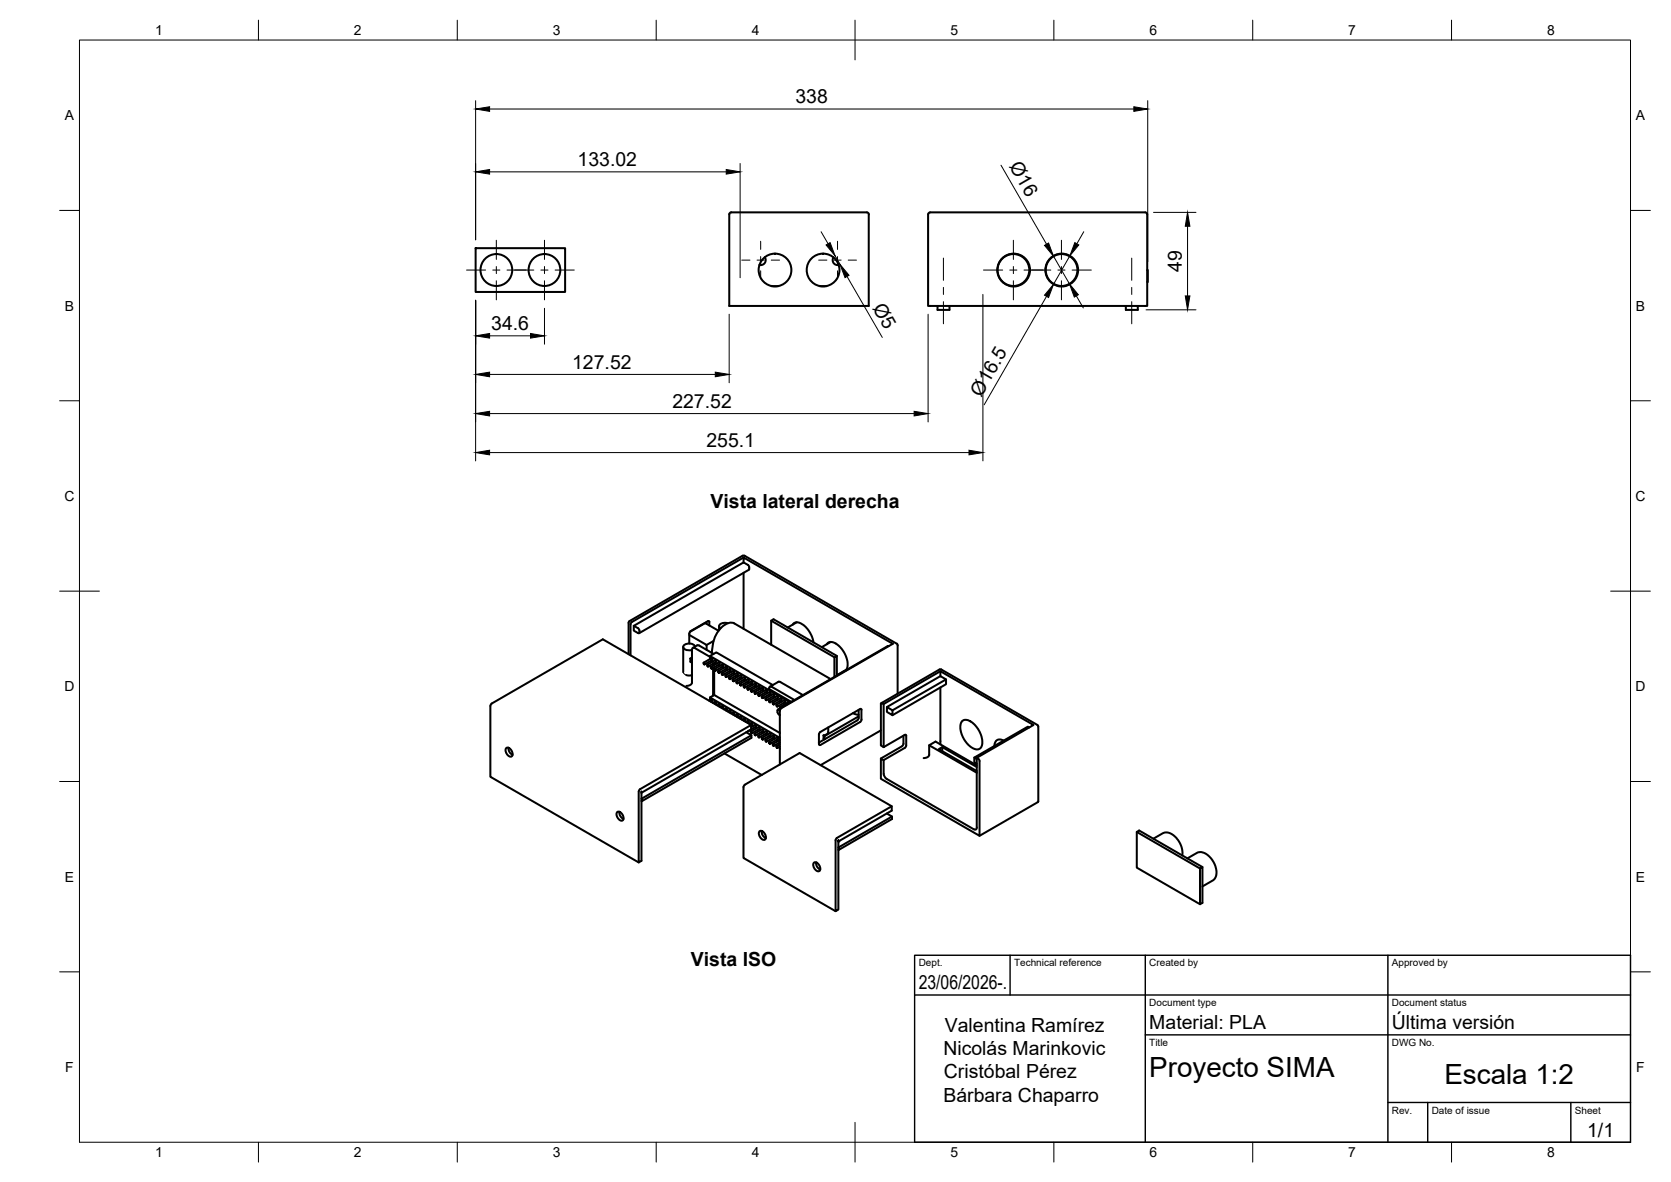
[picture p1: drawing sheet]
<svg xmlns="http://www.w3.org/2000/svg" width="420mm" height="297mm" viewBox="0 0 420 297" stroke-linecap="round" stroke-linejoin="round" font-family="sans-serif">
<!-- layer: Visible -->
<g fill="none" stroke="#000" stroke-width=".51">
<path d="M183.4 53.6l.5-.2h34.3l.2 .5v23h-35zM233.9 53.4h54.3l.3 .5v23h-55.1v-23M233.9 53.4l-.4 .2-.1 .3M119.6 62.4h22.5v11h-22.5zM192.3 64.6a1.26 1.26 0 0 1 0 1.5 1.26 1.26 0 0 1-1.4 .5M194 71.9h1.7M206.1 71.9h1.8M209.6 64.7a1.26 1.26 0 0 0 0 1.4 1.26 1.26 0 0 0 1.3 .5M235.7 76.9v1h3v-1M254 71.9h1.8M266.1 71.9h1.8M283.1 76.9v1h3v-1"/>
<path d="M288.5 67.9h.1v3h-.1M186.7 139.7l-28.5 16.5-.1 8.2M186.7 139.7h.5l38.4 22.2 .1 12.4M159.4 157.3v1.2l1.2 .6 .2-.6-.4-.6M159.4 157.3l27.6-16 1.2 .8 .2 .4-.1 .7-27.6 15.9M159.4 157.3l1 .6M173.3 159.6l4.4 2.5v1.2M177.7 156.3v.5M178.4 156.3v.9M178.4 156.3l-.1-.2h-.3l-4.5 2.7-.2 .4v2.5M180.7 158.5l-3.4-1.9-3.8 2.2M180.8 157.4v.9"/>
<path d="M183 156.6h-1.2a.77 .77 0 0 0-.9 .4 .77 .77 0 0 0 .2 .9M184.7 156.7l24.2 14M184.7 156.7a3.6 3.6 0 0 0-4.1 1.9l-1 1.8-.3 1.3M187 141.3v-1.2l37.5 21.7-28.1 16.2-.3 .6M187 143.9v14.1M187 140.1l-28.1 16.2-.3 .6-.1 7.8M193.9 156l15.9 9.2M199.3 157l.4-.5 .8-.1 1 .3 .7 .5 1.5 1.9 .6 1.1 .2 1.2M200.3 156.4l-2.2 1.3M123.3 177.4v17.8l37.3 21.5M123.3 177.4l.4-.6 27.9-16.1 37.3 21.5v1.1l-27.6 15.9v-.3v17.4l-.7 .4v-17.8M171.8 162.6v6.3"/>
<path d="M172.6 169.7h1.4M173.3 161.6v.1M174 165.4l-.4 .1M174 165.7l-.4-.2v.8l.4 .2M174.2 162.8l1.4-.7 3.8 2.2M174.7 162.9l3.8 2.2M174.7 162.9l-.5-.1-.2 .5v8.3a1.17 1.17 0 0 1-1.4 .8M174.8 162.5a1.84 1.84 0 0 0-3-.1 1.55 1.55 0 0 0 2.2 .9M176.9 166.5l.3 .2v.3l-.3-.2zM177.8 167.1l2-1.2 .2 .2v.3l-1.9 1.1M177.8 167.1l.3 .1v.3l-.3-.2zM178.5 165.6v-.7l20.2 11.6 .2-.2"/>
<path d="M178.5 164.9l1.6-1 14.2 8.3M178.5 175.3v.7M178.7 167.6l.3 .1v.3l-.3-.1zM178.8 166l.4 .3M178.9 175.8l-.5 .3M178.9 165.4l-2 1.1M178.9 175.8l.3 .3-.4 .3M178.9 165.4l.2 .2v.2l-1.9 1.2M179 163.8l-.3 .1M179.3 176.7l.6-.3 .2 .3-.3 .2M179.3 161.7l-.4 2.3M179.3 167.9v6.9"/>
<path d="M179.3 166.8v.5M179.4 161.1l-1.7 1M179.6 166.6v.5M179.6 167.7v7M179.7 168.1l.2 .2v.2l-.2-.1zM179.7 166.6l.4 .2M180.6 168.7l1.9-1.2 .3 .2v.3l-2 1.1M180.6 168.7l.2 .1v.3l-.2-.2zM180.6 167.1l.4 .2M180.7 166.5l-2 1.1M180.7 176.9l-.5 .3M180.7 166.5l.2 .1v.3l-1.9 1.1"/>
<path d="M180.7 176.9l.3 .3-.3 .3M181.5 169.2l1.9-1.1 .3 .1v.3l-2 1.1M181.5 169.2l.2 .1v.3l-.2-.1zM181.5 167.6l.4 .3M181.6 177.4l-.5 .3M181.6 177.4l.3 .3-.3 .3M181.8 167.4l-1.9 1.2M181.8 167.4v-.3l-.2-.1-1.9 1.1M182 178.3l.7-.3 .1 .3-.3 .2M182.4 169.7l2-1.1 .2 .1v.3l-2 1.1M182.4 169.7l.2 .2 .1 .2-.3-.1zM182.5 168.2l.4 .2"/>
<path d="M182.9 178.8l.7-.3 .1 .3-.3 .3M183.3 170.2l.3 .2v.3l-.3-.2zM183.4 168.7l.4 .2M183.8 179.3l.7-.3 .1 .4M184.2 170.8l2-1.2 .2 .2v.3l-1.9 1.1M184.3 170.8l.2 .1v.3l-.2-.2zM184.3 169.2l.4 .2M184.6 179.4l-.3 .2M184.8 179.8l.6-.3 .2 .3-.3 .3M185.2 171.3l.2 .1v.3l-.2-.1zM185.2 169.7l.4 .3M185.3 169.1l.2 .2v.2l-1.9 1.2"/>
<path d="M185.3 169.1l-2 1.2M186.1 171.8l.2 .2v.2l-.2-.1zM186.1 170.3l.4 .2M187 172.4l1.9-1.2 .3 .2v.3l-2 1.1M187 172.4l.2 .1v.3l-.2-.2zM187 170.8l.5 .2M187.1 170.2l-2 1.1M187.1 170.2l.2 .1 .1 .3-2 1.1M187.9 172.9l.3 .1v.3l-.3-.1zM187.9 171.3l.5 .3M188.3 171.1l-2 1.2M188.3 171.1v-.3l-.3-.1-1.9 1.1"/>
<path d="M188.8 173.4l2-1.1 .2 .1v.3l-1.9 1.1M188.8 173.4l.3 .2v.2l-.3-.1zM188.8 171.9l.5 .2M189.7 174l2-1.2 .2 .2v.2l-1.9 1.2M189.7 173.9l.3 .2v.3l-.3-.2zM189.8 172.4l.4 .2M189.8 171.8l-1.9 1.1M189.9 171.8l.2 .1v.3l-1.9 1.1M190.7 174.5l.2 .1v.3l-.2-.1zM190.7 172.9l.4 .3M191.6 175l.2 .1v.3l-.2-.1zM191.6 173.4l.4 .3"/>
<path d="M192.5 175.5l1.9-1.1 .3 .2v.2l-2 1.2M192.5 175.5l.2 .2v.3l-.2-.2zM192.5 174l.4 .2M192.8 173.8l-1.9 1.1M192.9 173.8v-.3l-.3-.1-2 1.1M193.4 176.1l.2 .1v.3l-.2-.2zM193.4 174.5l.4 .2M193.5 173.9l-1.9 1.1M193.5 173.9l.3 .1v.3l-2 1.1M193.9 162v-6l.6-.4 15.9 9.2M194.1 172.6l5.6 3.3M194.1 172.6h-.5l-.2 .6 5.5 3.2"/>
<path d="M194.3 176.6l.3 .1v.3l-.3-.1zM194.4 175l.4 .3M195.2 177.1l2-1.1 .2 .1v.3l-1.9 1.2M195.2 177.1l.3 .2v.2l-.3-.1zM195.3 175.6l.4 .2M195.3 174.9l-1.9 1.2M195.3 174.9l.3 .2v.3l-2 1.1M195.5 178.9l.3 .6M195.8 179.6l.3 .1M195.8 178.3l.3 .2M195.8 178.3h-.3v.7M196.1 178.6v13.5"/>
<path d="M196.2 171.4l5.7 3.3M196.2 176.1l.4 .2M196.2 171.4l-.5-.1-2.1 1.3M196.3 175.5l-2 1.1M196.3 175.5l.2 .1v.3l-1.9 1.1M196.4 177.8l-.3-.2 .1 .4M197.1 176.6l.4 .3M198.4 176.7l-.3-.2-2 1.2M207.9 161.9l.7-.5 1 .1 1.2 .7 1 1 .9 1.6 .4 1.6-.1 1.3-.4 .8M208.9 161.3l-2.3 1.3M210.4 169.7v-4.9l-.6 .4v4.9M212.2 168.7l-.2 .1"/>
<path d="M212.7 168.3l-2.3 1.4M214.5 179.2l.6 .3 .8 .1M215.9 178.4v2l-.4 .6-9.6 5.6M216.3 178.2l-10 5.7M216.3 178.2l.1-.1 .2 .3v2.7l-.3 .3M221.5 176.7l.7 .2v10.9l-.7-.5zM222.2 176.9l14.3-8.2 23.4 13.5-14.3 8.2M223 177.7l1.4 .8v1.2l-1.4-.8zM223 177.7l13.5-7.8 1.4 .8-13.5 7.8M223.2 162.4l-27.6 15.9M223.2 162.4h.2M236.2 168.3l-14.6 8.4"/>
<path d="M236.2 168.2h.5M236.5 172.8v14.3M236.5 168.7v1.2M236.7 168.3l24.3 14.1v19.1l-14.7 8.5M237.9 170.7v1.2l-13.5 7.8M127.4 187.9a1.45 1.45 0 0 1 1.2 2.2 1.45 1.45 0 0 1-1.2-2.2zM127.8 187.9a1.86 1.86 0 0 0 1.1 1.8M161 198.3l-.4 .6M182.2 189.3l9.3 5.5M186.2 180.1l-.5 .2M186.2 180.1l.3 .3-.3 .2M187.1 180.6l-.5 .3"/>
<path d="M187.1 180.6l.3 .3-.3 .3M187.3 197.2l13.8-8 23.1 13.4v1.1l-13.4 7.8v-.3v17.4l-.7 .4v-17.8M187.3 197.2l-.4 .6v17.8l23.2 13.4M187.5 181.4l.6-.3 .2 .3-.3 .3M187.6 184l1.3 .8v.6l-27.5 15.9v-.6M188.2 183.7h-.1M188.4 181.9l.6-.2 .2 .4M188.8 183.8l2-1.1 .2 .2v.2l-1.9 1.2M188.8 183.8l.3 .2v.3l-.3-.2zM188.9 182.7l1-.5 .3 .3-2 1.2M188.9 182.2l-27.9 16.1M188.9 184.8l-27.6 15.8"/>
<path d="M189.2 182.1l-.3 .2 .4 .2M189.7 184.4l2-1.2 .2 .2v.3l-1.9 1.1M189.7 184.4l.3 .1v.3l-.3-.2zM189.8 182.8l.4 .2M190.7 184.9l.2 .1v.3l-.2-.1zM190.7 183.3l.4 .3M191.6 185.4l.2 .2v.2l-.2-.1zM191.6 183.9l.4 .2M192.5 186l1.9-1.2 .3 .2v.2l-2 1.2M192.5 185.9l.2 .2v.3l-.2-.2zM192.5 184.4l.4 .2M192.6 183.8l-2 1.1"/>
<path d="M192.6 183.8l.3 .1v.3l-2 1.1M193.4 186.5l.2 .1v.3l-.2-.1zM193.4 184.9l.4 .3M193.5 184.3l-1.9 1.1M193.5 184.3l.3 .1v.3l-2 1.2M194.3 187l.3 .1v.3l-.3-.1zM194.4 185.4l.4 .3M195.2 187.5l.3 .2v.3l-.3-.2zM195.3 186l.4 .2M195.3 185.3l-1.9 1.2M195.3 185.4l.3 .1v.3M195.6 185.8l-2 1.1"/>
<path d="M196.1 184.2l-16.5-9.5-1.1 .6 17.6 10.1M196.1 187.6l-.6 .4M196.1 187l-.9 .5M196.1 186.5l-1.5 .9M196.1 186l-1.8 1M196.1 188.1v.1M206.3 183.9l-.4 .6v2.5l.4 .2M207.1 184.8v.8l.2 .2v-.8M208.3 184a1.16 1.16 0 0 1-1.2 .8M208.3 182.8v1.2M215.9 180l-8.6 5-.2-.2M216.3 181.4l-10 5.8"/>
<path d="M221.5 183.5l-15.2 8.8M222.2 187.8l5.3-3.1h.3l.1 2.6-.2 .5-5.5 3.2M227.2 184.9v2M227.2 186.9l-.4 .6-5.3 3.1M232.2 190.5h.5a1.01 1.01 0 0 0 .9-.8v-2.4l1.6-.9 10.4 5.9M233.6 187.3l12 6.9M236.9 187.8v1M241.9 181.3l.7-.4 1.2 .3 1.1 .8 1.1 1.2 .7 1.5 .3 1.5-.1 1-.5 .9-.9 .2-.8-.2-1.2-.9-.9-1.1-.7-1.4-.4-1.3v-1.1zM245.6 190.7l-.6-.3v1.2l.6 .3M245.6 190.4v17.6l-.2 .4h-.5M245.6 192.8l-8.7-5-.8 .5 9.5 5.5M245.6 190.4l.3 .2"/>
<path d="M245.9 190.6l.4 .6v18.8l-24.8-14.3v-5.1l.7 .4v3.5l.2 .7 .5 .5 22 12.7M252.4 186.1l-.9-.3-.8 .2-.5 .5-.2 1M258.8 182.8l-.4-.2-13.4 7.8M155.3 204a1.45 1.45 0 0 1 1.2 2.2 1.45 1.45 0 0 1-1.2-2.2zM155.7 204a1.86 1.86 0 0 0 1.1 1.8M161.3 201.3h.1M191.1 208.8a1.45 1.45 0 0 1 1.2 2.2 1.45 1.45 0 0 1-1.2-2.2zM191.5 208.8a1.86 1.86 0 0 0 1.1 1.8M204.7 216.7a1.45 1.45 0 0 1 1.3 2.2 1.45 1.45 0 0 1-1.3-2.2zM205.2 216.7a1.86 1.86 0 0 0 1 1.8M210.8 213.6h.1M223 204.4l1.3 .8v.6l-13.4 7.8v-.7"/>
<path d="M224.2 202.6l-13.7 8-.4 .6M224.3 205.2l-13.5 7.7M285.8 209.1l15.9 9.2 .6-.4v9l-.6 .3-15.9-9.2v-8.9l.6-.4 15.9 9.2M290 210.8l2.9-1.6a4.6 4.6 0 0 1 4.2 3.6l.2 1.1v1.1M298.6 215.7l2.5-1.4 .9-.2 1.6 .7 1.5 1.8 .8 2.2-.2 1.5-.7 .9-2.7 1.6M301.7 218.3v8.9"/>
<circle cx="124.8" cy="67.8" r="4"/>
<circle cx="136.9" cy="67.8" r="4"/>
<circle cx="194.9" cy="67.9" r="4.1"/>
<circle cx="207" cy="67.9" r="4.1"/>
<circle cx="254.8" cy="67.8" r="4"/>
<circle cx="254.9" cy="67.9" r="4.1"/>
<circle cx="266.9" cy="67.8" r="4"/>
<circle cx="267" cy="67.9" r="4.1"/>
</g>
<circle cx="210.8" cy="211.5" r=".25" fill="#000"/>
<!-- layer: Visible Narrow -->
<path d="M171.8 168.9l.2 .4 .6 .3M174 169.6h.1" fill="none" stroke="#000" stroke-width=".25"/>
<!-- layer: BORDER -->
<g fill="none" stroke="#000" stroke-width=".25">
<path d="M20 10.1h390v276.9h-390zM65 5.1v5M115 5.1v5M165 5.1v5M215 5.1v10M265 5.1v5M315 5.1v5M365 5.1v5M15 52.9h5M410 52.9h5M15 100.7h5M410 100.7h5"/>
<path d="M15 148.6h10M405 148.6h10M15 196.4h5M410 196.4h5M15 244.2h5M410 244.2h5M65 287v5M115 287v5M165 287v5M215 282.1v9.9M265 287v5M315 287v5"/>
<path d="M365 287v5"/>
</g>
<!-- layer: TITLEBLOCK -->
<path d="M230 240.1h180v46.9h-180zM230 250h180M254 240.1v9.9M288 240.1v46.9M349 240.1v46.9M288 260.1h122M349 277.1h61M359 277.1v9.9M395 277.1v9.9" fill="none" stroke="#000" stroke-width=".36"/>
<!-- layer: Smart Centers -->
<g fill="none" stroke="#000" stroke-width=".25">
<path d="M117.3 67.9h4.8M123.9 67.9h1.8M124.8 60.4v4.8M124.8 67v1.8M124.8 70.6v4.8M127.5 67.9h6.7M136 67.9h1.8M136.9 60.4v4.8M136.9 67v1.8M136.9 70.6v4.8M139.6 67.9h4.8M186.5 65.4h2.1"/>
<path d="M190.4 65.4h1.8M191.3 60.6v2.1M191.3 64.5v1.8M191.3 68.1v2M193.9 65.4h2.1M205.8 65.4h2.1M209.7 65.4h1.8M210.6 60.6v2.1M210.6 64.5v1.8M210.6 68.1v2M213.3 65.4h2M237.2 64.9v5.5"/>
<path d="M237.2 72.2v1.8M237.2 75.8v5.6M247.3 67.9h4.8M253.9 67.9h1.8M254.8 60.4v4.8M254.8 67v1.8M254.8 70.6v4.8M257.5 67.9h6.7M266 67.9h1.8M266.9 60.4v4.8M266.9 67v1.8M266.9 70.6v4.8"/>
<path d="M269.6 67.9h4.8M284.6 64.9v5.5M284.6 72.2v1.8M284.6 75.8v5.6"/>
</g>
<!-- layer: FD_Dimensions -->
<g fill="none" stroke="#000" stroke-width=".25">
<path d="M119.6 25.3v35M123.1 27.4h162M288.6 25.3v40.5M123.1 43.2h59.5M186.1 41.1v28.7M206.5 58.2l1.7 3.1M251.7 41.5l11.4 19.9M272.5 58.2l-1.7 3.1M290 53.4h10.7M298.6 56.9v17.5M119.6 75.5v40.3M136.9 77.5v9"/>
<path d="M183.3 79v17.2M210 64.3l1.2 2.1M213 69.5l8.8 15.3M233.4 79v27M247.1 74v41.8M263.1 74.5l-15.6 27.2M264.9 64.4l4 6.9M269 64.3l-4.1 7.1M270.6 74.4l1.8 3M288.2 77.9h12.5M123.1 94.1h56.8M123.1 84.4h10.3"/>
<path d="M123.1 113.7h120.5M123.1 103.9h106.7"/>
</g>
<g fill="#000" stroke="#000" stroke-width=".25">
<path d="M119.6 27.4l3.5-.6v1.2zM285.1 26.8l3.5 .6-3.5 .6zM119.6 43.2l3.5-.6v1.2zM182.6 42.6l3.5 .6-3.5 .6zM298.6 53.4l.6 3.5h-1.2zM207.7 61.6l1-.6 1.3 3.3zM211.2 66.4l2.3 2.8-1 .6zM264.9 71.4l-1.2 3.4-1.1-.6zM262.6 61.7l1.1-.6 1.2 3.3zM270.3 61l1 .6-2.3 2.7zM268.9 71.3l2.2 2.8-1 .6zM298 74.4h1.2l-.6 3.5z"/>
<path d="M119.6 94.1l3.5-.6v1.2zM119.6 84.4l3.5-.6v1.2zM133.4 83.8l3.5 .6-3.5 .6zM179.9 93.5l3.4 .6-3.4 .6zM119.6 113.7l3.5-.6v1.2zM119.6 103.9l3.5-.5v1.1zM229.8 103.4l3.6 .5-3.6 .6zM243.6 113.1l3.5 .6-3.5 .6z"/>
</g>
<g font-size="7">
<text x="289" y="270.6">Proyecto SIMA</text>
<text x="363.2" y="272.3">Escala 1:2</text>
</g>
<g font-size="4.9">
<text x="200" y="25.9">338</text>
<text x="145.2" y="41.7">133.02</text>
<text x="253.6" y="41.8" transform="rotate(60 253.6 41.8)">Ø16</text>
<text x="297.1" y="68.3" transform="rotate(-90 297.1 68.3)">49</text>
<text x="219.3" y="77.4" transform="rotate(60 219.3 77.4)">Ø5</text>
<text x="123.5" y="82.9">34.6</text>
<text x="143.9" y="92.6">127.52</text>
<text x="246.7" y="99.9" transform="rotate(-60 246.7 99.9)">Ø16.5</text>
<text x="169.1" y="102.5">227.52</text>
<text x="177.6" y="112.3">255.1</text>
<text x="178.6" y="127.6">Vista lateral derecha</text>
<text x="173.7" y="242.6">Vista ISO</text>
<text x="231" y="248.5">23/06/2026-.</text>
<text x="237.6" y="259.3">Valentina Ramírez</text>
<text x="289" y="258.6">Material: PLA</text>
<text x="350" y="258.6">Última versión</text>
<text x="237.2" y="265.1">Nicolás Marinkovic</text>
<text x="237.3" y="271">Cristóbal Pérez</text>
<text x="237.2" y="276.9">Bárbara Chaparro</text>
<text x="399.1" y="285.7">1/1</text>
</g>
<g font-size="3.5">
<text x="39" y="8.8">1</text>
<text x="89" y="8.8">2</text>
<text x="139" y="8.8">3</text>
<text x="189" y="8.8">4</text>
<text x="239" y="8.8">5</text>
<text x="289" y="8.8">6</text>
<text x="339" y="8.8">7</text>
<text x="389" y="8.8">8</text>
<text x="16.3" y="30.2">A</text>
<text x="411.3" y="30.2">A</text>
<text x="16.3" y="78">B</text>
<text x="411.3" y="78">B</text>
<text x="16.2" y="125.9">C</text>
<text x="411.2" y="125.9">C</text>
<text x="16.2" y="173.7">D</text>
<text x="411.2" y="173.7">D</text>
<text x="16.3" y="221.6">E</text>
<text x="411.3" y="221.6">E</text>
<text x="16.4" y="269.4">F</text>
<text x="411.4" y="269.4">F</text>
<text x="39" y="290.8">1</text>
<text x="89" y="290.8">2</text>
<text x="139" y="290.8">3</text>
<text x="189" y="290.8">4</text>
<text x="239" y="290.8">5</text>
<text x="289" y="290.8">6</text>
<text x="339" y="290.8">7</text>
<text x="389" y="290.8">8</text>
</g>
<g font-size="2.5">
<text x="231" y="242.9">Dept.</text>
<text x="255" y="242.9">Technical reference</text>
<text x="289" y="242.9">Created by</text>
<text x="350" y="242.9">Approved by</text>
<text x="289" y="252.8">Document type</text>
<text x="350" y="252.8">Document status</text>
<text x="289" y="262.9">Title</text>
<text x="350" y="262.9">DWG No.</text>
<text x="350" y="279.9">Rev.</text>
<text x="360" y="279.9">Date of issue</text>
<text x="396" y="279.9">Sheet</text>
</g>
</svg>
